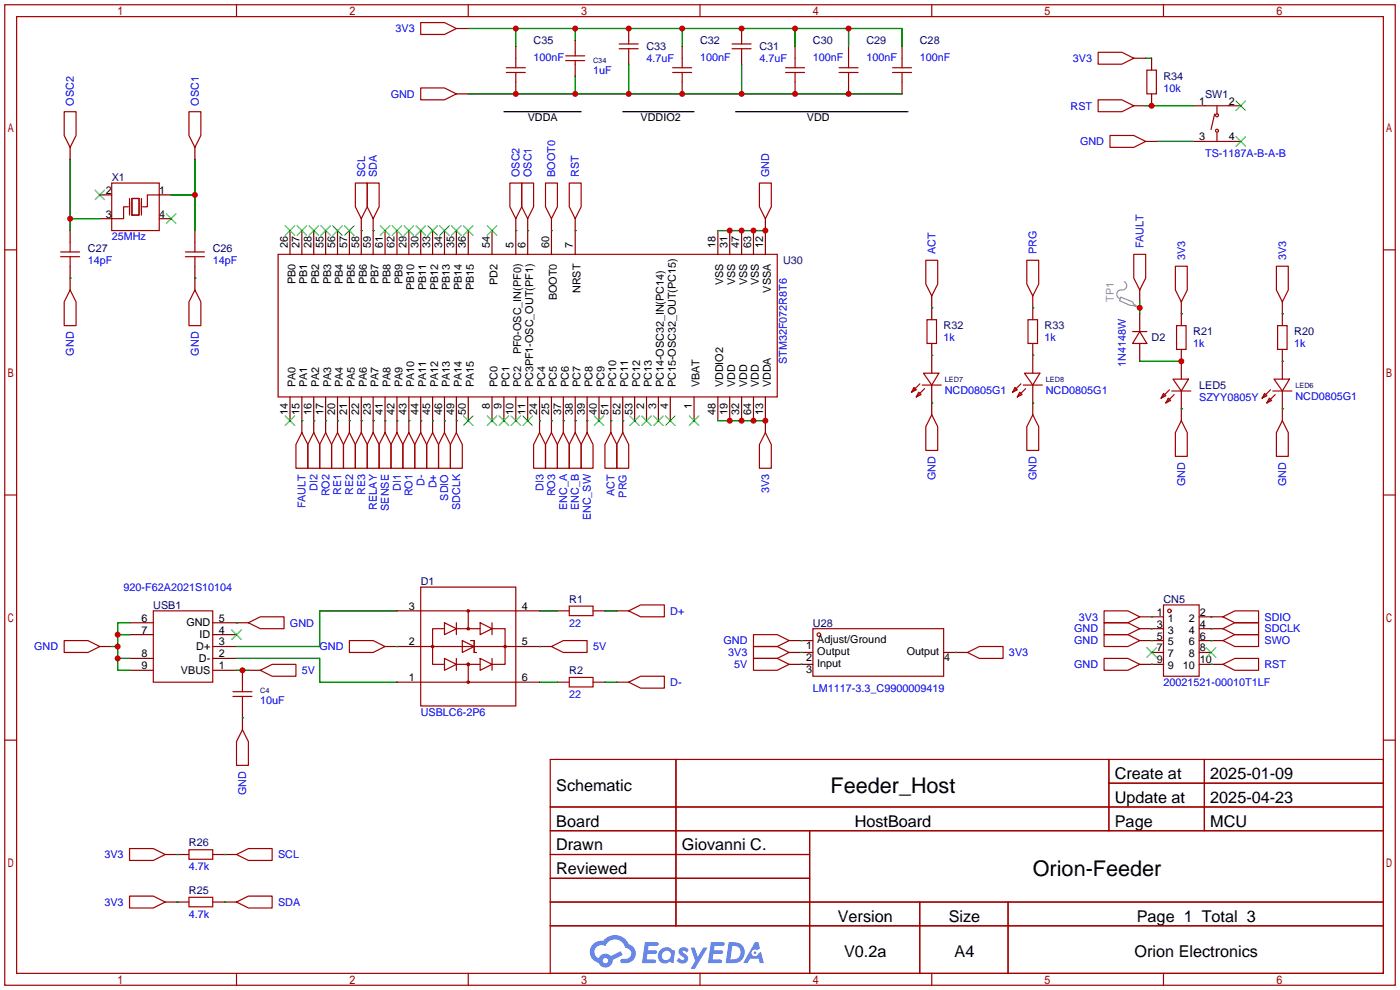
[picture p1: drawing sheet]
<svg xmlns="http://www.w3.org/2000/svg" width="299mm" height="212mm" viewBox="0 0 299 212" stroke-linecap="round" stroke-linejoin="round" font-family="sans-serif">
<g fill="none" stroke="#a10000" stroke-width=".25">
<path d="M1 1h297.2v209.6h-297.2zM3.6 3.6h292.1v204.4h-292.1zM50.5 1v2.6M100.1 1v2.6M149.6 1v2.6M199.1 1v2.6M248.7 1v2.6M1 53.4h2.6M295.7 53.4h2.5M1 105.8h2.6M295.7 105.8h2.5M1 158.2h2.6"/>
<path d="M295.7 158.2h2.5M117.6 162.3h178.1v45.7h-178.1zM117.6 172.5h178.1M117.6 177.5h178.1M144.5 162.3v35.6M173 177.5v30.5M237 162.3v15.2M237 167.4h58.7M257.4 162.3v15.2M117.6 182.6h55.4M117.6 192.8h178.1M117.6 187.7h55.4"/>
<path d="M117.6 197.9h178.1M196.6 192.8v15.2M215.4 192.8v15.2M50.5 208v2.6M100.1 208v2.6M149.6 208v2.6M199.1 208v2.6M248.7 208v2.6"/>
</g>
<g fill="#5487ff">
<path d="M145.3 202.7a1.3 1.3 0 0 1 1.9 .3l-.4 .6a.54 .54 0 0 0-.9-.2l.1 .2a1.34 1.34 0 0 1 .9 1.8 1.47 1.47 0 0 1-2.3-.1l.5-.6 .8 .5a.31 .31 0 0 0 .4-.3 .31 .31 0 0 0-.3-.4 1.12 1.12 0 0 1-.7-1.8z"/>
<path d="M147.6 202.5h.9l.6 2 1.2-2h.9l-2.7 4.6h-.9l1-1.7z"/>
<path d="M137.8 201.4h1.7a1.31 1.31 0 0 1 1.2 .2 .4 .4 0 0 1-.3 .5l-1.8 .1-.1 .9h1.6a.4 .4 0 0 1 .4 .4 .4 .4 0 0 1-.5 .4h-1.6l-.2 1.2h1.4a.46 .46 0 0 1 .5 0 .46 .46 0 0 1 .1 .5l-.4 .2h-2.6z"/>
<path d="M151.9 201.4h1.7a1.32 1.32 0 0 1 1.2 .2 .39 .39 0 0 1-.3 .5l-1.8 .1-.1 .9h1.6a.4 .4 0 0 1 .4 .4 .4 .4 0 0 1-.4 .4h-1.7l-.2 1.2h1.4a.46 .46 0 0 1 .5 0 .46 .46 0 0 1 .1 .5l-.4 .2h-2.6z"/>
<path d="M161.3 201.4h.8l.3 1.3-.6 .4a.75 .75 0 0 0-1.1 .3 .75 .75 0 0 0 .5 1 .75 .75 0 0 0 .9-.7l.5-.2 .6 2.3h-.8l-.3-.9h-1.8l-.5 .9h-1z"/>
<path d="M155.7 201.4l-.6 4.4h1.5a2.27 2.27 0 0 0 2.6-2.2 2.27 2.27 0 0 0-2.7-2.2zM156.5 202.1a1.5 1.5 0 0 1 1.8 1.6 1.5 1.5 0 0 1-1.9 1.4h-.3z"/>
<path d="M141.2 203a1.6 1.6 0 0 0-.3 2.3 1.6 1.6 0 0 0 2.3 .2l.7 .3 .3-2.4-.1-.3-.5-.1a1.58 1.58 0 0 0-2.4 0zM141.8 203.5a.98 .98 0 0 1 1.6 .4 .98 .98 0 0 1-1.1 1.3 .94 .94 0 0 1-.9-.7 .94 .94 0 0 1 .4-1z"/>
<path d="M126.8 201.8a2.37 2.37 0 0 0 1.1 4 1.54 1.54 0 0 0 1.8 1 1.54 1.54 0 0 0 1.2-1.6l2.2-1.1-.5-.8-2 1a1.57 1.57 0 0 0-2.7 .5 1.5 1.5 0 0 1-.7-2.1 1.5 1.5 0 0 1 2.2-.5 2.23 2.23 0 0 1 2.3-1.4 2.23 2.23 0 0 1 2 1.8 1.16 1.16 0 0 1 1.2 1.1 1.16 1.16 0 0 1-1.1 1.2h-.7a.47 .47 0 0 0-.5 .4 .47 .47 0 0 0 .4 .5 2.17 2.17 0 0 0 2.5-.9 2.17 2.17 0 0 0-.3-2.7l-.8-.4a3.2 3.2 0 0 0-5.5-.7l-1.1 .1zM128.8 205.3a.6 .6 0 0 1 1.2 0 .6 .6 0 0 1-1.2 0z"/>
<circle cx="161.4" cy="203.6" r=".28"/>
</g>
<g fill="none" stroke="#870000" stroke-width=".25">
<path d="M97.5 6.1h2.6M110.2 9.9v2.5M110.2 17.5v2.6M122.9 8.6v2.6M122.9 13.7v2.6M134.4 6.1v2.5M134.4 11.2v2.5M145.8 9.9v2.5M145.8 17.5v2.6M158.5 6.1v2.5M158.5 11.2v2.5M169.9 9.9v2.5"/>
<path d="M169.9 17.5v2.6M181.4 9.9v2.5M181.4 17.5v2.6M192.8 9.9v2.5M192.8 17.5v2.6M242.3 12.4h2.6M246.1 12.4v2.6M15 31.5v2.5M41.7 31.5v2.5M97.5 20.1h2.6M242.3 22.6h2.6M244.9 30.2h2.5"/>
<path d="M246.1 20.1v2.5M255 22.6h2.6M255 30.2h2.6M262.6 22.6h2.6M262.6 30.2h2.6M15 49.3v2.5M15 56.9v5.1M21.3 46.7h2.6M21.3 41.7h2.6M34 46.7h2.6M34 41.7h2.6M41.7 49.3v2.5"/>
<path d="M41.7 56.9v5.1M62 49.3v5.1M64.5 49.3v5.1M67.1 49.3v5.1M69.6 49.3v5.1M72.1 49.3v5.1M74.7 49.3v5.1M77.2 46.7v7.7M79.8 46.7v7.7M82.3 49.3v5.1M84.8 49.3v5.1M87.4 49.3v5.1"/>
<path d="M89.9 49.3v5.1M92.5 49.3v5.1M95 49.3v5.1M97.5 49.3v5.1M100.1 49.3v5.1M105.2 49.3v5.1M110.2 46.7v7.7M112.8 46.7v7.7M117.9 46.7v7.7M122.9 46.7v7.7M153.4 49.3v5.1M156 49.3v5.1"/>
<path d="M158.5 49.3v5.1M161 49.3v5.1M163.6 46.7v7.7M199.1 63.2v5.1M199.1 73.4v6.4M220.7 63.2v5.1M220.7 73.4v6.4M243.3 65.8h.3M243.6 62v2.5M243.6 67.1v3.8M243.6 73.4v3.8M252.5 64.5v5.1"/>
<path d="M252.5 74.7v6.3M274.1 64.5v5.1M274.1 74.7v6.3M62 84.8v5.1M64.5 84.8v7.7M67.1 84.8v7.7M69.6 84.8v7.7M72.1 84.8v7.7M74.7 84.8v7.7M77.2 84.8v7.7M79.8 84.8v7.7M82.3 84.8v7.7"/>
<path d="M84.8 84.8v7.7M87.4 84.8v7.7M89.9 84.8v7.7M92.5 84.8v7.7M95 84.8v7.7M97.5 84.8v7.7M100.1 84.8v5.1M105.2 84.8v5.1M107.7 84.8v5.1M110.2 84.8v5.1M112.8 84.8v5.1M115.3 84.8v7.7"/>
<path d="M117.9 84.8v7.7M120.4 84.8v7.7M122.9 84.8v7.7M125.5 84.8v7.7M128 84.8v5.1M130.6 84.8v7.7M133.1 84.8v7.7M135.6 84.8v5.1M138.2 84.8v5.1M140.7 84.8v5.1M143.3 84.8v5.1M148.3 84.8v5.1"/>
<path d="M153.4 84.8v5.1M156 84.8v5.1M158.5 84.8v5.1M161 84.8v5.1M163.6 84.8v7.7M199.1 82.3v6.3M220.7 82.3v6.3M252.5 83.6v6.3M274.1 83.6v6.3M21.3 138.2h2.6M27.7 133.1h5.1M27.7 135.6h5.1"/>
<path d="M45.5 133.1h7.6M45.5 135.6h5M45.5 138.2h5M82.3 138.2h7.6M84.8 130.6h5.1M110.2 138.2h7.7M110.2 130.6h5.1M119.1 130.6h2.6M126.7 130.6h2.6M131.8 130.6h2.6M168.7 139.4h5M168.7 136.9h5"/>
<path d="M201.7 139.4h5.1M243.6 131.8h5.1M243.6 134.4h5.1M243.6 136.9h5.1M246.1 139.4h2.6M256.3 131.8h5.1M256.3 134.4h5.1M256.3 139.4h2.5M256.3 136.9h5.1M27.7 143.3h5.1M27.7 140.7h5.1M45.5 143.3h5"/>
<path d="M45.5 140.7h5M51.8 143.3v2.5M51.8 150.9v5.1M53.1 143.3h2.5M84.8 145.8h5.1M110.2 145.8h5.1M119.1 145.8h2.6M126.7 145.8h2.6M131.8 145.8h2.6M168.7 142h5M243.6 142h5.1M256.3 142h5.1"/>
<path d="M35.3 192.8h5.1M35.3 182.6h5.1M45.5 192.8h5M45.5 182.6h5"/>
</g>
<g fill="none" stroke="#a10000" stroke-width=".25">
<path d="M89.9 4.8h5.1l2.5 1.3-2.5 1.3h-5.1zM89.9 18.8h5.1l2.5 1.3-2.5 1.2h-5.1zM108.2 15.5h4.1M108.2 14.5h4.1M110.2 12.4v2.1M110.2 15.5v2M120.9 13h4.1M120.9 11.9h4.1M122.9 11.2v.7M122.9 13v.7M132.3 10.4h4.1M132.3 9.4h4.1"/>
<path d="M134.4 8.6v.8M134.4 10.4v.8M143.8 15.5h4M143.8 14.5h4M145.8 12.4v2.1M145.8 15.5v2M156.5 10.4h4M156.5 9.4h4M158.5 8.6v.8M158.5 10.4v.8M167.9 15.5h4.1M167.9 14.5h4.1"/>
<path d="M169.9 12.4v2.1M169.9 15.5v2M179.3 15.5h4.1M179.3 14.5h4.1M181.4 12.4v2.1M181.4 15.5v2M190.8 15.5h4M190.8 14.5h4M192.8 12.4v2.1M192.8 15.5v2M234.7 11.2h5.1l2.5 1.2-2.5 1.3h-5.1zM245.1 15h2v5.1h-2z"/>
<path d="M13.7 23.9h2.6v5.1l-1.3 2.5-1.3-2.5zM23.9 39.1h10.1v10.2h-10.1zM40.4 23.9h2.5v5.1l-1.2 2.5-1.3-2.5zM75.9 39.1h2.6v5.1l-1.3 2.5-1.3-2.5zM78.5 39.1h2.5v5.1l-1.2 2.5-1.3-2.5zM109 39.1h2.5v5.1l-1.3 2.5-1.2-2.5zM111.5 39.1h2.5v5.1l-1.2 2.5-1.3-2.5zM116.6 39.1h2.5v5.1l-1.2 2.5-1.3-2.5zM121.7 39.1h2.5v5.1l-1.3 2.5-1.2-2.5zM162.3 39.1h2.5v5.1l-1.2 2.5-1.3-2.5zM234.7 21.3h5.1l2.5 1.3-2.5 1.3h-5.1zM237.2 29h5.1l2.6 1.2-2.6 1.3h-5.1z"/>
<path d="M257.6 30.2h5M257.6 22.6h5M259.6 24.4l-.8 3.3M260.1 22.6v1.8M260.1 28.4v1.8M13 53.8h4M13 54.9h4M15 51.8v2M15 54.9v2M27.4 44.2h-1v2.5h-2.5M27.7 42.4v3.6M28.2 42.4h1.5v3.6h-1.5z"/>
<path d="M30.2 42.4v3.6M34 41.7h-2.5v2.5h-1M39.6 53.8h4.1M39.6 54.9h4.1M41.7 51.8v2M41.7 54.9v2M59.4 54.4h106.7v30.4h-106.7zM197.9 55.6h2.5v5.1l-1.3 2.5-1.2-2.5zM219.5 55.6h2.5v5.1l-1.3 2.5-1.2-2.5zM242.3 54.4h2.6v5l-1.3 2.6-1.3-2.6zM251.2 56.9h2.5v5.1l-1.2 2.5-1.3-2.5zM272.8 56.9h2.5v5.1l-1.2 2.5-1.3-2.5z"/>
<path d="M15 62l1.3 2.5v5.1h-2.6v-5.1zM41.7 62l1.2 2.5v5.1h-2.5v-5.1zM197.4 79.8h3.3l-1.6 2.5zM198.1 68.3h2.1v5.1h-2.1zM218.9 79.8h3.3l-1.5 2.5zM219.7 68.3h2v5.1h-2zM242.1 70.9h3M243.6 70.9l1.5 2.5h-3zM251.5 69.6h2v5.1h-2zM273 69.6h2.1v5.1h-2.1zM64.5 92.5l1.3 2.5v5.1h-2.6v-5.1zM67.1 92.5l1.2 2.5v5.1h-2.5v-5.1z"/>
<path d="M69.6 92.5l1.3 2.5v5.1h-2.6v-5.1zM72.1 92.5l1.3 2.5v5.1h-2.5v-5.1zM74.7 92.5l1.2 2.5v5.1h-2.5v-5.1zM77.2 92.5l1.3 2.5v5.1h-2.6v-5.1zM79.8 92.5l1.2 2.5v5.1h-2.5v-5.1zM82.3 92.5l1.3 2.5v5.1h-2.6v-5.1zM84.8 92.5l1.3 2.5v5.1h-2.5v-5.1zM87.4 92.5l1.2 2.5v5.1h-2.5v-5.1zM89.9 92.5l1.3 2.5v5.1h-2.6v-5.1zM92.5 92.5l1.2 2.5v5.1h-2.5v-5.1zM95 92.5l1.3 2.5v5.1h-2.6v-5.1zM97.5 92.5l1.3 2.5v5.1h-2.5v-5.1z"/>
<path d="M115.3 92.5l1.3 2.5v5.1h-2.6v-5.1zM117.9 92.5l1.2 2.5v5.1h-2.5v-5.1zM120.4 92.5l1.3 2.5v5.1h-2.6v-5.1zM122.9 92.5l1.3 2.5v5.1h-2.5v-5.1zM125.5 92.5l1.2 2.5v5.1h-2.5v-5.1zM130.6 92.5l1.2 2.5v5.1h-2.5v-5.1zM133.1 92.5l1.3 2.5v5.1h-2.6v-5.1zM163.6 92.5l1.2 2.5v5.1h-2.5v-5.1zM195.3 82.8l.5 .5-1 .5zM196.3 83.8l.5 .5-1 .5zM196.6 82l-1.8 1.8M197.1 82.3h4.1"/>
<path d="M197.6 83.1l-1.8 1.7M199.1 88.6l1.3 2.6v5.1h-2.5v-5.1zM216.9 82.8l.5 .5-1 .5zM217.9 83.8l.5 .5-1 .5zM218.2 82l-1.8 1.8M218.7 82.3h4.1M219.2 83.1l-1.8 1.7M220.7 88.6l1.3 2.6v5.1h-2.5v-5.1zM248.7 84.1l.5 .5-1 .5zM249.7 85.1l.5 .5-1 .5zM249.9 83.3l-1.7 1.8M250.4 83.6h4.1"/>
<path d="M250.7 81h3.3l-1.5 2.6zM251 84.3l-1.8 1.8M252.5 89.9l1.2 2.6v5h-2.5v-5zM270.3 84.1l.5 .5-1.1 .5zM271.3 85.1l.5 .5-1 .5zM271.5 83.3l-1.8 1.8M272 83.6h4.1M272.3 81h3.3l-1.5 2.6zM272.5 84.3l-1.7 1.8M274.1 89.9l1.2 2.6v5h-2.5v-5zM13.7 136.9h5.1l2.5 1.3-2.5 1.2h-5.1zM32.8 130.6h12.7v15.2h-12.7z"/>
<path d="M53.1 133.1l2.5-1.3h5.1v2.6h-5.1zM74.7 136.9h5.1l2.5 1.3-2.5 1.2h-5.1zM89.9 125.5h20.3v25.4h-20.3zM89.9 130.6h20.3M89.9 138.2h20.3M95 133.1l2.5 1.3-2.5 1.2zM95 134.4h-2.5v7.6h2.5M97.5 133.1v2.5M97.5 134.4h5.1M98.8 136.9l2.5 1.3-2.5 1.2zM100.1 130.6v3.8M100.6 136.9h.7v2.5h.6"/>
<path d="M102.6 133.1l2.6 1.3-2.6 1.2zM104.9 134.4h3v7.6h-2.7M105.2 133.1v2.5M117.9 138.2l2.5-1.3h5.1v2.5h-5.1zM121.7 129.5h5v2.1h-5zM134.4 130.6l2.5-1.3h5.1v2.5h-5.1zM161 135.6h5.1l2.6 1.3-2.6 1.3h-5.1zM161 138.2h5.1l2.6 1.2-2.6 1.3h-5.1zM173.7 134.4h28v10.1h-28zM206.8 139.4l2.5-1.2h5.1v2.5h-5.1zM236 135.6h5l2.6 1.3-2.6 1.3h-5zM236 133.1h5l2.6 1.3-2.6 1.2h-5z"/>
<path d="M236 130.6h5l2.6 1.2-2.6 1.3h-5zM248.7 129.3h7.6v15.2h-7.6zM261.4 136.9l2.5-1.3h5.1v2.6h-5.1zM261.4 134.4l2.5-1.3h5.1v2.5h-5.1zM261.4 131.8l2.5-1.2h5.1v2.5h-5.1zM49.8 148.8h4M49.8 147.8h4M51.8 156l1.3 2.5v5.1h-2.6v-5.1zM51.8 145.8v2M51.8 148.8v2.1M55.6 143.3l2.6-1.3h5v2.5h-5zM89.9 145.8h20.3"/>
<path d="M95 140.7l2.5 1.3-2.5 1.3zM97.5 140.7v2.6M97.5 142h5.1M100.1 142v3.8M102.6 140.7l2.6 1.3-2.6 1.3zM105.2 140.7v2.6M121.7 144.8h5v2h-5zM134.4 145.8l2.5-1.3h5.1v2.6h-5.1zM161 140.7h5.1l2.6 1.3-2.6 1.3h-5.1zM236 140.7h5l2.6 1.3-2.6 1.3h-5zM261.4 142l2.5-1.3h5.1v2.6h-5.1zM27.7 191.5h5.1l2.5 1.3-2.5 1.3h-5.1z"/>
<path d="M27.7 181.4h5.1l2.5 1.2-2.5 1.3h-5.1zM40.4 191.8h5.1v2h-5.1zM40.4 181.6h5.1v2h-5.1zM50.5 192.8l2.6-1.3h5.1v2.6h-5.1zM50.5 182.6l2.6-1.2h5.1v2.5h-5.1z"/>
<circle cx="260.1" cy="27.9" r=".32"/>
<circle cx="260.1" cy="24.6" r=".32"/>
<circle cx="92.5" cy="138.2" r=".25"/>
<circle cx="100.1" cy="134.4" r=".25"/>
<circle cx="100.1" cy="130.6" r=".25"/>
<circle cx="107.9" cy="138.2" r=".25"/>
<circle cx="175" cy="135.6" r=".38"/>
<circle cx="249.9" cy="130.6" r=".38"/>
<circle cx="100.1" cy="145.8" r=".25"/>
<circle cx="100.1" cy="142" r=".25"/>
</g>
<g fill="none" stroke="#3c3" stroke-width=".25">
<path d="M264.2 21.6l2 2M264.2 29.2l2 2M266.2 21.6l-2 2M266.2 29.2l-2 2M20.3 40.6l2.1 2.1M22.4 40.6l-2.1 2.1M35.6 45.7l2 2.1M37.6 45.7l-2 2.1M61 48.3l2 2M63 48.3l-2 2M63.5 48.3l2 2M65.5 48.3l-2 2"/>
<path d="M66 48.3l2.1 2M68.1 48.3l-2.1 2M68.6 48.3l2 2M70.6 48.3l-2 2M71.1 48.3l2.1 2M73.2 48.3l-2.1 2M73.7 48.3l2 2M75.7 48.3l-2 2M81.3 48.3l2 2M83.3 48.3l-2 2M83.8 48.3l2.1 2M85.9 48.3l-2.1 2"/>
<path d="M86.4 48.3l2 2M88.4 48.3l-2 2M88.9 48.3l2 2M90.9 48.3l-2 2M91.4 48.3l2.1 2M93.5 48.3l-2.1 2M94 48.3l2 2M96 48.3l-2 2M96.5 48.3l2.1 2M98.6 48.3l-2.1 2M99.1 48.3l2 2M101.1 48.3l-2 2"/>
<path d="M104.1 48.3l2.1 2M106.2 48.3l-2.1 2M61 88.9l2 2M63 88.9l-2 2M99.1 88.9l2 2M101.1 88.9l-2 2M104.1 88.9l2.1 2M106.2 88.9l-2.1 2M106.7 88.9l2 2M108.7 88.9l-2 2M109.2 88.9l2.1 2M111.3 88.9l-2.1 2"/>
<path d="M111.8 88.9l2 2M113.8 88.9l-2 2M127 88.9l2 2M129 88.9l-2 2M134.6 88.9l2.1 2M136.7 88.9l-2.1 2M137.2 88.9l2 2M139.2 88.9l-2 2M139.7 88.9l2 2M141.7 88.9l-2 2M142.2 88.9l2.1 2M144.3 88.9l-2.1 2"/>
<path d="M147.3 88.9l2.1 2M149.4 88.9l-2.1 2M49.5 134.6l2.1 2.1M51.6 134.6l-2.1 2.1M245.1 138.4l2 2.1M247.1 138.4l-2 2.1M257.8 138.4l2 2.1M259.8 138.4l-2 2.1"/>
</g>
<g fill="none" stroke="#008700" stroke-width=".25">
<path d="M100.1 6.1h92.7v3.8M110.2 6.1v3.8M122.9 6.1v2.5M122.9 16.3v3.8M134.4 13.7v6.4M145.8 6.1v3.8M158.5 13.7v6.4M169.9 6.1v3.8M181.4 6.1v3.8M244.9 12.4h1.2M15 34v15.3M41.7 34v15.3"/>
<path d="M100.1 20.1h92.7M244.9 22.6h10.1M247.4 30.2h7.6M15 59.4h.1M15 46.7h6.3M36.6 41.7h5.1M41.7 59.4h.1M77.2 49.3h.1M79.8 49.3h.1M110.2 49.3h.1M112.8 49.3h.1M117.9 49.3h.1"/>
<path d="M122.9 49.3h.1M153.4 49.3h10.2M199.1 75.9h.1M199.1 65.8h.1M220.7 75.9h.1M220.7 65.8h.1M243.6 77.2h8.9M243.6 64.5v2.6M252.5 67.1h.1M274.1 77.2h.1M274.1 67.1h.1M64.5 89.9h.1"/>
<path d="M67.1 89.9h.1M69.6 89.9h.1M72.1 89.9h.1M74.7 89.9h.1M77.2 89.9h.1M79.8 89.9h.1M82.3 89.9h.1M84.8 89.9h.1M87.4 89.9h.1M89.9 89.9h.1M92.5 89.9h.1M95 89.9h.1"/>
<path d="M97.5 89.9h.1M115.3 89.9h.1M117.9 89.9h.1M120.4 89.9h.1M122.9 89.9h.1M125.5 89.9h.1M130.6 89.9h.1M133.1 89.9h.1M153.4 89.9h10.2M199.1 86.1h.1M220.7 86.1h.1M252.5 87.4h.1"/>
<path d="M274.1 87.4h.1M23.9 138.2h1.2M25.1 135.6h2.6M27.7 133.1h-2.6v10.2h2.6M50.5 133.1h.1M84.8 138.2h.1M84.8 130.6h-16.5v7.6h-17.8M115.3 138.2h.1M115.3 130.6h3.8M129.3 130.6h2.5M171.2 136.9h.1M171.2 139.4h.1"/>
<path d="M204.2 139.4h.1M246.1 136.9h.1M246.1 134.4h.1M246.1 131.8h.1M258.8 136.9h.1M258.8 134.4h.1M258.8 131.8h.1M25.1 140.7h2.6M50.5 143.3h2.6M50.5 140.7h17.8v5.1h16.5M51.8 153.4h.1M115.3 145.8h3.8"/>
<path d="M129.3 145.8h2.5M171.2 142h.1M246.1 142h.1M258.8 142h.1M37.8 192.8h.1M37.8 182.6h.1M48 192.8h.1M48 182.6h.1"/>
</g>
<path d="M107.7 23.9h16.5M133.1 23.9h15.2M157.2 23.9h36.9" fill="none" stroke="#000" stroke-width=".25"/>
<path d="M239.5 63.5l2.6 1 .2 .5 1.3 .8-1.5-.5h-.5l-2.3-1zM240.3 60.2a.98 .98 0 0 1 .4 1.3 .98 .98 0 0 1-1.3 .5 .93 .93 0 0 0-.7 .8 .93 .93 0 0 0 .6 1" fill="none" stroke="#999" stroke-width=".25"/>
<g fill="#c00">
<circle cx="25.1" cy="140.7" r=".63"/>
<circle cx="25.1" cy="138.2" r=".63"/>
<circle cx="25.1" cy="135.6" r=".63"/>
<circle cx="51.8" cy="143.3" r=".63"/>
<circle cx="246.1" cy="22.6" r=".63"/>
<circle cx="252.5" cy="77.2" r=".63"/>
<circle cx="243.6" cy="65.8" r=".63"/>
<circle cx="161" cy="49.3" r=".63"/>
<circle cx="163.6" cy="49.3" r=".63"/>
<circle cx="158.5" cy="49.3" r=".63"/>
<circle cx="156" cy="49.3" r=".63"/>
<circle cx="156" cy="89.9" r=".63"/>
<circle cx="158.5" cy="89.9" r=".63"/>
<circle cx="161" cy="89.9" r=".63"/>
<circle cx="163.6" cy="89.9" r=".63"/>
<circle cx="15" cy="46.7" r=".63"/>
<circle cx="41.7" cy="41.7" r=".63"/>
<circle cx="134.4" cy="20.1" r=".63"/>
<circle cx="145.8" cy="20.1" r=".63"/>
<circle cx="158.5" cy="20.1" r=".63"/>
<circle cx="169.9" cy="20.1" r=".63"/>
<circle cx="181.4" cy="20.1" r=".63"/>
<circle cx="122.9" cy="20.1" r=".63"/>
<circle cx="110.2" cy="20.1" r=".63"/>
<circle cx="145.8" cy="6.1" r=".63"/>
<circle cx="134.4" cy="6.1" r=".63"/>
<circle cx="122.9" cy="6.1" r=".63"/>
<circle cx="110.2" cy="6.1" r=".63"/>
<circle cx="158.5" cy="6.1" r=".63"/>
<circle cx="169.9" cy="6.1" r=".63"/>
<circle cx="181.4" cy="6.1" r=".63"/>
</g>
<g font-size="4.6">
<text x="177.5" y="169.4">Feeder_Host</text>
<text x="220.7" y="187.2">Orion-Feeder</text>
</g>
<g font-size="3.5">
<text x="238.3" y="166.5">Create at</text>
<text x="258.7" y="166.5">2025-01-09</text>
<text x="118.9" y="169.1">Schematic</text>
<text x="238.3" y="171.6">Update at</text>
<text x="258.7" y="171.6">2025-04-23</text>
<text x="118.9" y="176.7">Board</text>
<text x="182.7" y="176.7">HostBoard</text>
<text x="238.3" y="176.7">Page</text>
<text x="258.7" y="176.7">MCU</text>
<text x="118.9" y="181.8">Drawn</text>
<text x="145.7" y="181.8">Giovanni C.</text>
<text x="118.9" y="186.8">Reviewed</text>
<text x="179.1" y="197">Version</text>
<text x="202.8" y="197">Size</text>
<text x="243" y="197">Page 1 Total 3</text>
<text x="180.4" y="204.6">V0.2a</text>
<text x="204" y="204.6">A4</text>
<text x="242.5" y="204.6">Orion Electronics</text>
</g>
<g font-size="2.3" fill="#00f">
<text x="84.5" y="6.9">3V3</text>
<text x="114" y="13">100nF</text>
<text x="126.7" y="15.8">1uF</text>
<text x="138.2" y="13.3">4.7uF</text>
<text x="149.6" y="13">100nF</text>
<text x="162.3" y="13.3">4.7uF</text>
<text x="173.7" y="13">100nF</text>
<text x="185.2" y="13">100nF</text>
<text x="196.6" y="13">100nF</text>
<text x="229.3" y="13.3">3V3</text>
<text x="15.8" y="22.6" transform="rotate(-90 15.8 22.6)">OSC2</text>
<text x="42.5" y="22.6" transform="rotate(-90 42.5 22.6)">OSC1</text>
<text x="83.5" y="20.9">GND</text>
<text x="228.8" y="23.4">RST</text>
<text x="248.7" y="19.6">10k</text>
<text x="230.8" y="31">GND</text>
<text x="257.6" y="33.6">TS-1187A-B-A-B</text>
<text x="78" y="37.8" transform="rotate(-90 78 37.8)">SCL</text>
<text x="80.6" y="37.8" transform="rotate(-90 80.6 37.8)">SDA</text>
<text x="111" y="37.8" transform="rotate(-90 111 37.8)">OSC2</text>
<text x="113.6" y="37.8" transform="rotate(-90 113.6 37.8)">OSC1</text>
<text x="118.7" y="37.8" transform="rotate(-90 118.7 37.8)">BOOT0</text>
<text x="123.7" y="37.8" transform="rotate(-90 123.7 37.8)">RST</text>
<text x="164.4" y="37.8" transform="rotate(-90 164.4 37.8)">GND</text>
<text x="23.9" y="51.4">25MHz</text>
<text x="244.4" y="53.1" transform="rotate(-90 244.4 53.1)">FAULT</text>
<text x="18.8" y="56.4">14pF</text>
<text x="45.5" y="56.4">14pF</text>
<text x="199.9" y="54.4" transform="rotate(-90 199.9 54.4)">ACT</text>
<text x="221.5" y="54.4" transform="rotate(-90 221.5 54.4)">PRG</text>
<text x="253.3" y="55.6" transform="rotate(-90 253.3 55.6)">3V3</text>
<text x="274.9" y="55.6" transform="rotate(-90 274.9 55.6)">3V3</text>
<text x="15.8" y="76" transform="rotate(-90 15.8 76)">GND</text>
<text x="42.5" y="76" transform="rotate(-90 42.5 76)">GND</text>
<text x="168.2" y="77.8" transform="rotate(-90 168.2 77.8)">STM32F072R8T6</text>
<text x="201.7" y="72.9">1k</text>
<text x="223.3" y="72.9">1k</text>
<text x="255" y="74.2">1k</text>
<text x="276.6" y="74.2">1k</text>
<text x="240.6" y="78.5" transform="rotate(-90 240.6 78.5)">1N4148W</text>
<text x="201.9" y="84.1">NCD0805G1</text>
<text x="223.5" y="84.1">NCD0805G1</text>
<text x="256.3" y="85.6">SZYY0805Y</text>
<text x="276.9" y="85.4">NCD0805G1</text>
<text x="67.9" y="104.9" transform="rotate(-90 67.9 104.9)">DI2</text>
<text x="70.4" y="106.1" transform="rotate(-90 70.4 106.1)">RO2</text>
<text x="72.9" y="105.8" transform="rotate(-90 72.9 105.8)">RE1</text>
<text x="75.5" y="105.8" transform="rotate(-90 75.5 105.8)">RE2</text>
<text x="78" y="105.8" transform="rotate(-90 78 105.8)">RE3</text>
<text x="85.6" y="104.9" transform="rotate(-90 85.6 104.9)">DI1</text>
<text x="88.2" y="106.1" transform="rotate(-90 88.2 106.1)">RO1</text>
<text x="90.7" y="103.8" transform="rotate(-90 90.7 103.8)">D-</text>
<text x="93.3" y="104.4" transform="rotate(-90 93.3 104.4)">D+</text>
<text x="95.8" y="107" transform="rotate(-90 95.8 107)">SDIO</text>
<text x="116.1" y="104.9" transform="rotate(-90 116.1 104.9)">DI3</text>
<text x="118.7" y="106.1" transform="rotate(-90 118.7 106.1)">RO3</text>
<text x="131.4" y="106" transform="rotate(-90 131.4 106)">ACT</text>
<text x="133.9" y="106.3" transform="rotate(-90 133.9 106.3)">PRG</text>
<text x="164.4" y="105.5" transform="rotate(-90 164.4 105.5)">3V3</text>
<text x="199.9" y="102.7" transform="rotate(-90 199.9 102.7)">GND</text>
<text x="221.5" y="102.7" transform="rotate(-90 221.5 102.7)">GND</text>
<text x="253.3" y="103.9" transform="rotate(-90 253.3 103.9)">GND</text>
<text x="274.9" y="103.9" transform="rotate(-90 274.9 103.9)">GND</text>
<text x="65.3" y="108.7" transform="rotate(-90 65.3 108.7)">FAULT</text>
<text x="80.6" y="108.9" transform="rotate(-90 80.6 108.9)">RELAY</text>
<text x="83.1" y="109.2" transform="rotate(-90 83.1 109.2)">SENSE</text>
<text x="98.3" y="109" transform="rotate(-90 98.3 109)">SDCLK</text>
<text x="121.2" y="109" transform="rotate(-90 121.2 109)">ENC_A</text>
<text x="123.7" y="109" transform="rotate(-90 123.7 109)">ENC_B</text>
<text x="126.3" y="111.2" transform="rotate(-90 126.3 111.2)">ENC_SW</text>
<text x="26.4" y="126.3">920-F62A2021S10104</text>
<text x="143.3" y="131.4">D+</text>
<text x="62" y="133.9">GND</text>
<text x="121.7" y="133.9">22</text>
<text x="154.6" y="137.7">GND</text>
<text x="229.6" y="137.7">GND</text>
<text x="229.6" y="135.2">GND</text>
<text x="230.6" y="132.6">3V3</text>
<text x="270.3" y="137.7">SWO</text>
<text x="270.3" y="135.2">SDCLK</text>
<text x="270.3" y="132.6">SDIO</text>
<text x="7.3" y="139">GND</text>
<text x="68.3" y="139">GND</text>
<text x="126.7" y="139">5V</text>
<text x="155.7" y="140.3">3V3</text>
<text x="156.9" y="142.8">5V</text>
<text x="215.6" y="140.3">3V3</text>
<text x="229.6" y="142.8">GND</text>
<text x="270.3" y="142.8">RST</text>
<text x="64.5" y="144.1">5V</text>
<text x="121.7" y="149.1">22</text>
<text x="143.3" y="146.6">D-</text>
<text x="173.7" y="147.9">LM1117-3.3_C9900009419</text>
<text x="248.7" y="146.6">20021521-00010T1LF</text>
<text x="55.6" y="150.4">10uF</text>
<text x="89.9" y="153">USBLC6-2P6</text>
<text x="52.6" y="170" transform="rotate(-90 52.6 170)">GND</text>
<text x="22.3" y="183.4">3V3</text>
<text x="40.4" y="186">4.7k</text>
<text x="59.4" y="183.4">SCL</text>
<text x="22.3" y="193.6">3V3</text>
<text x="40.4" y="196.1">4.7k</text>
<text x="59.4" y="193.6">SDA</text>
</g>
<g font-size="2.3" fill="#000080">
<text x="114" y="9.4">C35</text>
<text x="138.2" y="10.7">C33</text>
<text x="149.6" y="9.4">C32</text>
<text x="162.3" y="10.7">C31</text>
<text x="173.7" y="9.4">C30</text>
<text x="185.2" y="9.4">C29</text>
<text x="196.6" y="9.4">C28</text>
<text x="248.7" y="17.1">R34</text>
<text x="257.6" y="20.9">SW1</text>
<text x="23.9" y="38.7">X1</text>
<text x="18.8" y="53.9">C27</text>
<text x="45.5" y="53.9">C26</text>
<text x="167.4" y="56.4">U30</text>
<text x="201.7" y="70.4">R32</text>
<text x="223.3" y="70.4">R33</text>
<text x="255" y="71.7">R21</text>
<text x="276.6" y="71.7">R20</text>
<text x="246.1" y="72.9">D2</text>
<text x="256.3" y="83.1">LED5</text>
<text x="89.9" y="125">D1</text>
<text x="32.8" y="130.1">USB1</text>
<text x="121.7" y="128.8">R1</text>
<text x="248.7" y="128.8">CN5</text>
<text x="173.7" y="133.9">U28</text>
<text x="121.7" y="144.1">R2</text>
<text x="40.4" y="180.9">R26</text>
<text x="40.4" y="191.1">R25</text>
</g>
<g font-size="2.3">
<text x="256.3" y="22.4">1</text>
<text x="262.6" y="22.4">2</text>
<text x="112.8" y="26">VDDA</text>
<text x="136.9" y="26">VDDIO2</text>
<text x="172.5" y="26">VDD</text>
<text x="256.3" y="30">3</text>
<text x="262.6" y="30">4</text>
<text x="22.6" y="41.4">2</text>
<text x="34" y="41.4">1</text>
<text x="22.6" y="46.5">3</text>
<text x="34" y="46.5">4</text>
<text x="61.5" y="53.1" transform="rotate(-90 61.5 53.1)">26</text>
<text x="64" y="53.1" transform="rotate(-90 64 53.1)">27</text>
<text x="66.6" y="53.1" transform="rotate(-90 66.6 53.1)">28</text>
<text x="69.1" y="53.1" transform="rotate(-90 69.1 53.1)">55</text>
<text x="71.6" y="53.1" transform="rotate(-90 71.6 53.1)">56</text>
<text x="74.2" y="53.1" transform="rotate(-90 74.2 53.1)">57</text>
<text x="76.7" y="53.1" transform="rotate(-90 76.7 53.1)">58</text>
<text x="79.3" y="53.1" transform="rotate(-90 79.3 53.1)">59</text>
<text x="81.8" y="53.1" transform="rotate(-90 81.8 53.1)">61</text>
<text x="84.3" y="53.1" transform="rotate(-90 84.3 53.1)">62</text>
<text x="86.9" y="53.1" transform="rotate(-90 86.9 53.1)">29</text>
<text x="89.4" y="53.1" transform="rotate(-90 89.4 53.1)">30</text>
<text x="92" y="53.1" transform="rotate(-90 92 53.1)">33</text>
<text x="94.5" y="53.1" transform="rotate(-90 94.5 53.1)">34</text>
<text x="97" y="53.1" transform="rotate(-90 97 53.1)">35</text>
<text x="99.6" y="53.1" transform="rotate(-90 99.6 53.1)">36</text>
<text x="104.7" y="53.1" transform="rotate(-90 104.7 53.1)">54</text>
<text x="109.7" y="53.1" transform="rotate(-90 109.7 53.1)">5</text>
<text x="112.3" y="53.1" transform="rotate(-90 112.3 53.1)">6</text>
<text x="117.4" y="53.1" transform="rotate(-90 117.4 53.1)">60</text>
<text x="122.4" y="53.1" transform="rotate(-90 122.4 53.1)">7</text>
<text x="152.9" y="53.1" transform="rotate(-90 152.9 53.1)">18</text>
<text x="155.5" y="53.1" transform="rotate(-90 155.5 53.1)">31</text>
<text x="158" y="53.1" transform="rotate(-90 158 53.1)">47</text>
<text x="160.5" y="53.1" transform="rotate(-90 160.5 53.1)">63</text>
<text x="163.1" y="53.1" transform="rotate(-90 163.1 53.1)">12</text>
<text x="63.1" y="60.8" transform="rotate(-90 63.1 60.8)">PB0</text>
<text x="65.7" y="60.8" transform="rotate(-90 65.7 60.8)">PB1</text>
<text x="68.2" y="60.8" transform="rotate(-90 68.2 60.8)">PB2</text>
<text x="70.8" y="60.8" transform="rotate(-90 70.8 60.8)">PB3</text>
<text x="73.3" y="60.8" transform="rotate(-90 73.3 60.8)">PB4</text>
<text x="75.8" y="60.8" transform="rotate(-90 75.8 60.8)">PB5</text>
<text x="78.4" y="60.8" transform="rotate(-90 78.4 60.8)">PB6</text>
<text x="80.9" y="60.8" transform="rotate(-90 80.9 60.8)">PB7</text>
<text x="83.5" y="60.8" transform="rotate(-90 83.5 60.8)">PB8</text>
<text x="86" y="60.8" transform="rotate(-90 86 60.8)">PB9</text>
<text x="88.5" y="62" transform="rotate(-90 88.5 62)">PB10</text>
<text x="91.1" y="62" transform="rotate(-90 91.1 62)">PB11</text>
<text x="93.6" y="62" transform="rotate(-90 93.6 62)">PB12</text>
<text x="96.2" y="62" transform="rotate(-90 96.2 62)">PB13</text>
<text x="98.7" y="62" transform="rotate(-90 98.7 62)">PB14</text>
<text x="101.2" y="62" transform="rotate(-90 101.2 62)">PB15</text>
<text x="106.3" y="60.9" transform="rotate(-90 106.3 60.9)">PD2</text>
<text x="119" y="64.2" transform="rotate(-90 119 64.2)">BOOT0</text>
<text x="124.1" y="62.7" transform="rotate(-90 124.1 62.7)">NRST</text>
<text x="154.6" y="61" transform="rotate(-90 154.6 61)">VSS</text>
<text x="157.1" y="61" transform="rotate(-90 157.1 61)">VSS</text>
<text x="159.7" y="61" transform="rotate(-90 159.7 61)">VSS</text>
<text x="162.2" y="61" transform="rotate(-90 162.2 61)">VSS</text>
<text x="164.7" y="62.5" transform="rotate(-90 164.7 62.5)">VSSA</text>
<text x="111.4" y="75.8" transform="rotate(-90 111.4 75.8)">PF0-OSC_IN(PF0)</text>
<text x="63.1" y="82.8" transform="rotate(-90 63.1 82.8)">PA0</text>
<text x="65.7" y="82.8" transform="rotate(-90 65.7 82.8)">PA1</text>
<text x="68.2" y="82.8" transform="rotate(-90 68.2 82.8)">PA2</text>
<text x="70.8" y="82.8" transform="rotate(-90 70.8 82.8)">PA3</text>
<text x="73.3" y="82.8" transform="rotate(-90 73.3 82.8)">PA4</text>
<text x="75.8" y="82.8" transform="rotate(-90 75.8 82.8)">PA5</text>
<text x="78.4" y="82.8" transform="rotate(-90 78.4 82.8)">PA6</text>
<text x="80.9" y="82.8" transform="rotate(-90 80.9 82.8)">PA7</text>
<text x="83.5" y="82.8" transform="rotate(-90 83.5 82.8)">PA8</text>
<text x="86" y="82.8" transform="rotate(-90 86 82.8)">PA9</text>
<text x="88.5" y="82.8" transform="rotate(-90 88.5 82.8)">PA10</text>
<text x="91.1" y="82.8" transform="rotate(-90 91.1 82.8)">PA11</text>
<text x="93.6" y="82.8" transform="rotate(-90 93.6 82.8)">PA12</text>
<text x="96.2" y="82.8" transform="rotate(-90 96.2 82.8)">PA13</text>
<text x="98.7" y="82.8" transform="rotate(-90 98.7 82.8)">PA14</text>
<text x="101.2" y="82.8" transform="rotate(-90 101.2 82.8)">PA15</text>
<text x="106.3" y="82.8" transform="rotate(-90 106.3 82.8)">PC0</text>
<text x="108.9" y="82.8" transform="rotate(-90 108.9 82.8)">PC1</text>
<text x="111.4" y="82.8" transform="rotate(-90 111.4 82.8)">PC2</text>
<text x="113.9" y="82.8" transform="rotate(-90 113.9 82.8)">PC3PF1-OSC_OUT(PF1)</text>
<text x="116.5" y="82.8" transform="rotate(-90 116.5 82.8)">PC4</text>
<text x="119" y="82.8" transform="rotate(-90 119 82.8)">PC5</text>
<text x="121.6" y="82.8" transform="rotate(-90 121.6 82.8)">PC6</text>
<text x="124.1" y="82.8" transform="rotate(-90 124.1 82.8)">PC7</text>
<text x="126.6" y="82.8" transform="rotate(-90 126.6 82.8)">PC8</text>
<text x="129.2" y="82.8" transform="rotate(-90 129.2 82.8)">PC9</text>
<text x="131.7" y="82.8" transform="rotate(-90 131.7 82.8)">PC10</text>
<text x="134.3" y="82.8" transform="rotate(-90 134.3 82.8)">PC11</text>
<text x="136.8" y="82.8" transform="rotate(-90 136.8 82.8)">PC12</text>
<text x="139.3" y="82.8" transform="rotate(-90 139.3 82.8)">PC13</text>
<text x="141.9" y="82.8" transform="rotate(-90 141.9 82.8)">PC14-OSC32_IN(PC14)</text>
<text x="144.4" y="82.8" transform="rotate(-90 144.4 82.8)">PC15-OSC32_OUT(PC15)</text>
<text x="149.5" y="82.8" transform="rotate(-90 149.5 82.8)">VBAT</text>
<text x="154.6" y="82.8" transform="rotate(-90 154.6 82.8)">VDDIO2</text>
<text x="157.1" y="82.8" transform="rotate(-90 157.1 82.8)">VDD</text>
<text x="159.7" y="82.8" transform="rotate(-90 159.7 82.8)">VDD</text>
<text x="162.2" y="82.8" transform="rotate(-90 162.2 82.8)">VDD</text>
<text x="164.7" y="82.8" transform="rotate(-90 164.7 82.8)">VDDA</text>
<text x="61.5" y="88.7" transform="rotate(-90 61.5 88.7)">14</text>
<text x="64" y="88.7" transform="rotate(-90 64 88.7)">15</text>
<text x="66.6" y="88.7" transform="rotate(-90 66.6 88.7)">16</text>
<text x="69.1" y="88.7" transform="rotate(-90 69.1 88.7)">17</text>
<text x="71.6" y="88.7" transform="rotate(-90 71.6 88.7)">20</text>
<text x="74.2" y="88.7" transform="rotate(-90 74.2 88.7)">21</text>
<text x="76.7" y="88.7" transform="rotate(-90 76.7 88.7)">22</text>
<text x="79.3" y="88.7" transform="rotate(-90 79.3 88.7)">23</text>
<text x="81.8" y="88.7" transform="rotate(-90 81.8 88.7)">41</text>
<text x="84.3" y="88.7" transform="rotate(-90 84.3 88.7)">42</text>
<text x="86.9" y="88.7" transform="rotate(-90 86.9 88.7)">43</text>
<text x="89.4" y="88.7" transform="rotate(-90 89.4 88.7)">44</text>
<text x="92" y="88.7" transform="rotate(-90 92 88.7)">45</text>
<text x="94.5" y="88.7" transform="rotate(-90 94.5 88.7)">46</text>
<text x="97" y="88.7" transform="rotate(-90 97 88.7)">49</text>
<text x="99.6" y="88.7" transform="rotate(-90 99.6 88.7)">50</text>
<text x="104.7" y="87.4" transform="rotate(-90 104.7 87.4)">8</text>
<text x="107.2" y="87.4" transform="rotate(-90 107.2 87.4)">9</text>
<text x="109.7" y="88.7" transform="rotate(-90 109.7 88.7)">10</text>
<text x="112.3" y="88.7" transform="rotate(-90 112.3 88.7)">11</text>
<text x="114.8" y="88.7" transform="rotate(-90 114.8 88.7)">24</text>
<text x="117.4" y="88.7" transform="rotate(-90 117.4 88.7)">25</text>
<text x="119.9" y="88.7" transform="rotate(-90 119.9 88.7)">37</text>
<text x="122.4" y="88.7" transform="rotate(-90 122.4 88.7)">38</text>
<text x="125" y="88.7" transform="rotate(-90 125 88.7)">39</text>
<text x="127.5" y="88.7" transform="rotate(-90 127.5 88.7)">40</text>
<text x="130.1" y="88.7" transform="rotate(-90 130.1 88.7)">51</text>
<text x="132.6" y="88.7" transform="rotate(-90 132.6 88.7)">52</text>
<text x="135.1" y="88.7" transform="rotate(-90 135.1 88.7)">53</text>
<text x="137.7" y="87.4" transform="rotate(-90 137.7 87.4)">2</text>
<text x="140.2" y="87.4" transform="rotate(-90 140.2 87.4)">3</text>
<text x="142.8" y="87.4" transform="rotate(-90 142.8 87.4)">4</text>
<text x="147.8" y="87.4" transform="rotate(-90 147.8 87.4)">1</text>
<text x="152.9" y="88.7" transform="rotate(-90 152.9 88.7)">48</text>
<text x="155.5" y="88.7" transform="rotate(-90 155.5 88.7)">19</text>
<text x="158" y="88.7" transform="rotate(-90 158 88.7)">32</text>
<text x="160.5" y="88.7" transform="rotate(-90 160.5 88.7)">64</text>
<text x="163.1" y="88.7" transform="rotate(-90 163.1 88.7)">13</text>
<text x="87.4" y="130.3">3</text>
<text x="111.5" y="130.3">4</text>
<text x="247.3" y="131.6">1</text>
<text x="256.4" y="131.6">2</text>
<text x="30.2" y="132.9">6</text>
<text x="30.2" y="135.4">7</text>
<text x="39.8" y="133.9">GND</text>
<text x="42.6" y="136.4">ID</text>
<text x="46.7" y="132.9">5</text>
<text x="46.7" y="135.4">4</text>
<text x="46.7" y="137.9">3</text>
<text x="87.4" y="137.9">2</text>
<text x="111.5" y="137.9">5</text>
<text x="174.7" y="137.5">Adjust/Ground</text>
<text x="247.3" y="134.1">3</text>
<text x="247.3" y="136.7">5</text>
<text x="249.6" y="132.9">1</text>
<text x="249.6" y="135.4">3</text>
<text x="249.6" y="137.9">5</text>
<text x="254.1" y="137.9">6</text>
<text x="254.1" y="135.4">4</text>
<text x="254.1" y="132.9">2</text>
<text x="256.4" y="136.7">6</text>
<text x="256.4" y="134.1">4</text>
<text x="30.2" y="143">9</text>
<text x="30.2" y="140.5">8</text>
<text x="41.9" y="139">D+</text>
<text x="42.5" y="141.5">D-</text>
<text x="46.7" y="140.5">2</text>
<text x="46.7" y="143">1</text>
<text x="172.3" y="138.8">1</text>
<text x="172.3" y="141.3">2</text>
<text x="172.3" y="143.8">3</text>
<text x="174.7" y="140">Output</text>
<text x="174.7" y="142.6">Input</text>
<text x="193.8" y="140">Output</text>
<text x="201.8" y="141.3">4</text>
<text x="247.3" y="139.2">7</text>
<text x="247.3" y="141.8">9</text>
<text x="249.6" y="140.5">7</text>
<text x="249.6" y="143">9</text>
<text x="252.8" y="143">10</text>
<text x="254.1" y="140.5">8</text>
<text x="256.4" y="141.8">10</text>
<text x="256.4" y="139.2">8</text>
<text x="38.7" y="144">VBUS</text>
<text x="87.4" y="145.6">1</text>
<text x="111.5" y="145.6">6</text>
</g>
<text font-size="2.3" fill="#999" x="238" y="64.5" transform="rotate(-90 238 64.5)">TP1</text>
<g font-size="1.6" fill="#000080">
<text x="126.7" y="13.4">C34</text>
<text x="201.9" y="81.7">LED7</text>
<text x="223.5" y="81.7">LED8</text>
<text x="276.9" y="83">LED6</text>
<text x="55.6" y="148">C4</text>
</g>
</svg>
